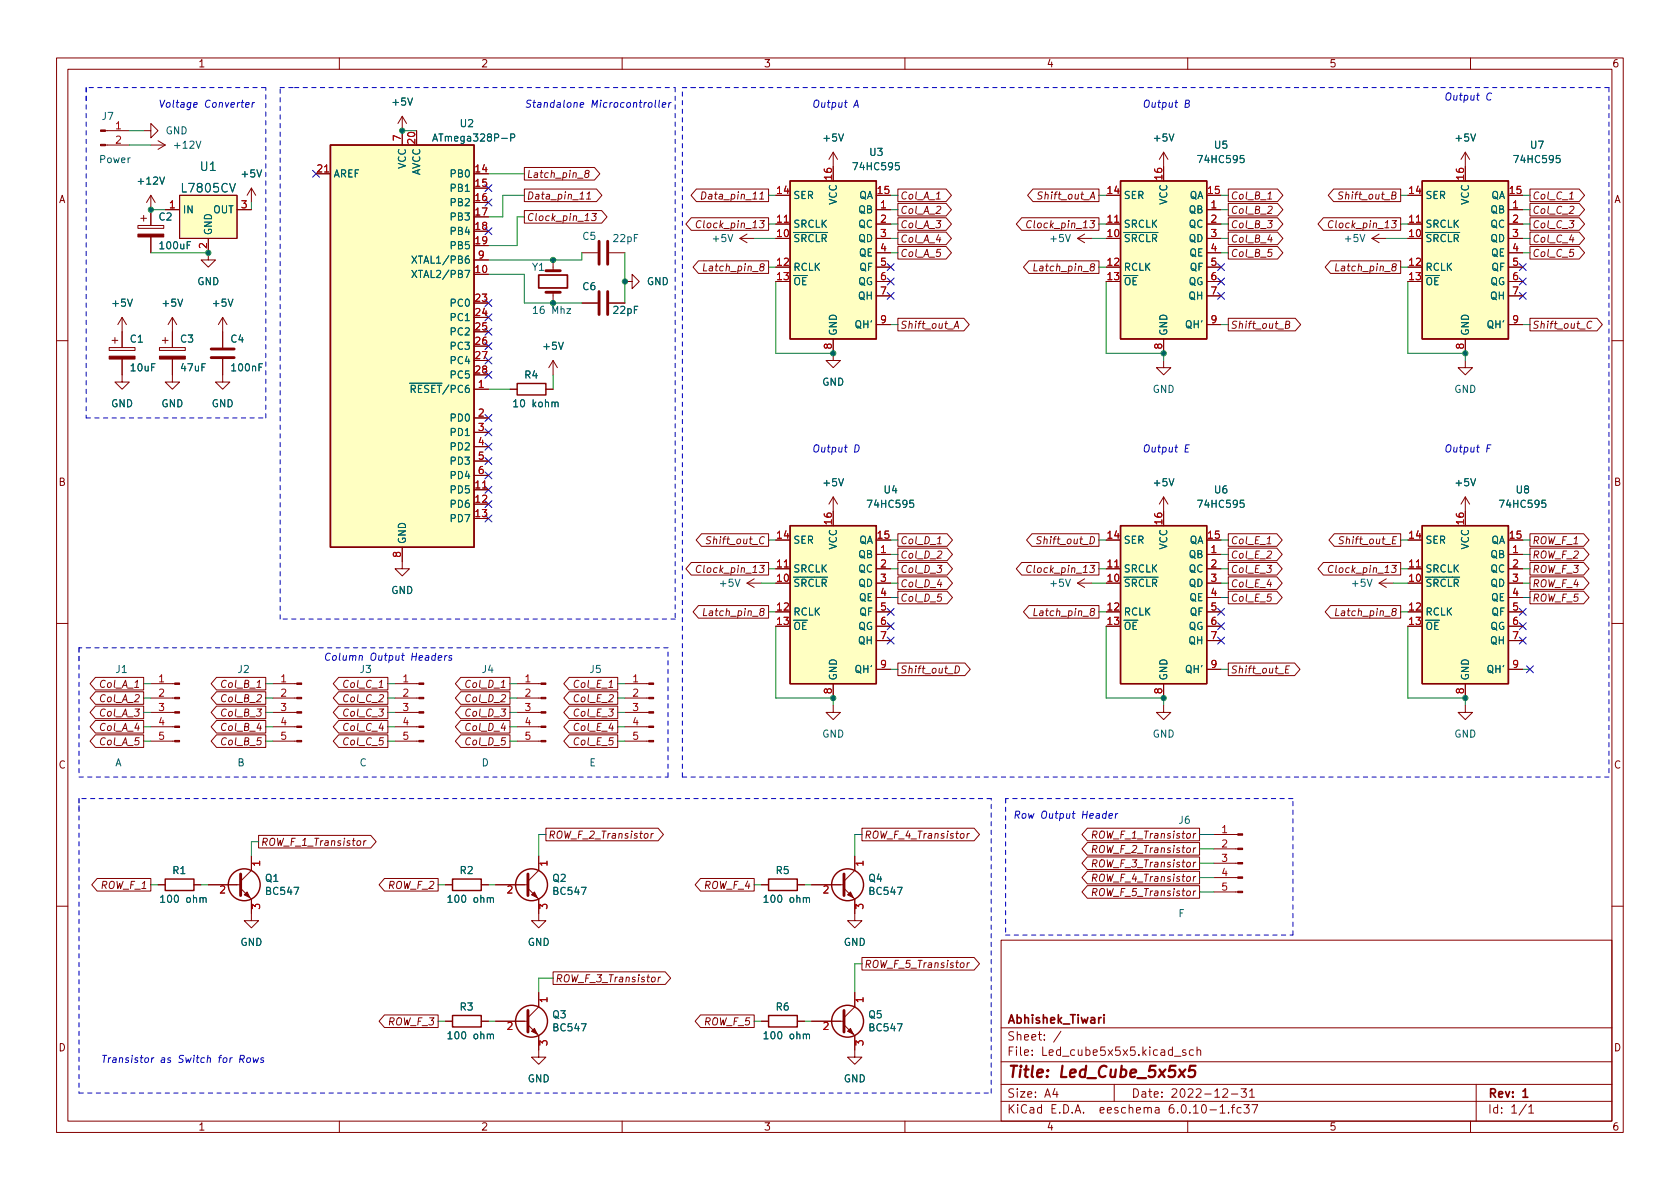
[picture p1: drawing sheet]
<svg xmlns="http://www.w3.org/2000/svg" width="297mm" height="210mm" viewBox="0 0 297 210" stroke-linecap="round" stroke-linejoin="round" font-family="sans-serif">
<g fill="none" stroke="#840000" stroke-width=".18">
<path d="M10 10.2h277v190.1h-277zM12 12.2h273v186.1h-273zM60 10.2v2M110 10.2v2M160 10.2v2M210 10.2v2M260 10.2v2M18.6 25.6h4.3M18.6 23.1h4.3M24.4 39.9h4.6v.5h-4.6zM24.9 38.6h1M25.4 23.1h1.3v-1.3l1.2 1.3-1.2 1.3v-1.3"/>
<path d="M25.4 38.1v1M26.7 34.5v5.4M26.7 25.6h2.5M26.7 34.5l-.8 1.3M26.7 34.5l.7 1.3M27.9 24.9l1.3 .7M29.2 37.1h2.5M29.2 25.6l-1.3 .8M31.7 34.5h10.2v7.7h-10.2zM41.9 37.1h2.5M44.4 33.3l-.7 1.2M44.4 33.3v2.5"/>
<path d="M44.4 33.3l.8 1.2M55.9 30.7h2.5M71.1 20.6l-.7 1.2M71.1 20.6v5M71.1 20.6l.8 1.2M92.7 33.4h12.8l.9 1.1-.9 1.1h-12.8zM92.7 29.6h12.4l1 1.1-1 1.1h-12.4zM92.7 37.2h13.7l.9 1.1-.9 1.2h-13.7zM103.7 30.7l-.2-.3 .2-.3 .4 .1-.1 .4a.49 .49 0 0 0-.5 .2 .49 .49 0 0 0 0 .5 .42 .42 0 0 0 .5 0 .42 .42 0 0 0 0-.6h-.1M103.7 35.2h.7M103.8 34.3l.4-.4-.1 1.3M104.7 37.7h.8l-.5 .5 .4 .1-.1 .6-.2 .1-.5-.1"/>
<path d="M122.2 38.5h13.7v2.2h-13.7l-.9-1.1zM123.1 33.4h12.8v2.2h-12.8l-.9-1.1zM124 39.1a.61 .61 0 0 0-.9 .4 .61 .61 0 0 0 .5 .8l.2-.1M124.2 33.9a.63 .63 0 0 1 .7 .5 .63 .63 0 0 1-.4 .7l-.5 .1zM137.2 39.6h2.5M147.3 26.9l-.7 1.3M147.3 26.9v2.6M147.3 26.9l.8 1.3M154.9 37.1h2.6M154.9 39.6h2.6M158.7 38.5h8.6l.9 1.1-.9 1.1h-8.6zM158.7 36h8.6l.9 1.1-.9 1.1h-8.6z"/>
<path d="M158.7 33.4h8.6l.9 1.1-.9 1.1h-8.6zM180.6 38.5h13.7v2.2h-13.7l-.9-1.1zM182.4 39.1a.61 .61 0 0 0-.9 .4 .61 .61 0 0 0 .5 .8l.3-.1M182.6 33.4h11.7v2.2h-11.7l-.9-1.1zM184.3 34l-.5-.1-.1 .2-.1 .3 .5 .3 .1 .3-.3 .2-.4-.1M195.6 39.6h2.5M205.7 26.9v2.6M205.7 26.9l-.7 1.3M205.7 26.9l.8 1.3M213.4 37.1h2.5M213.4 39.6h2.5M217.2 33.4h8.7l.9 1.1-.9 1.1h-8.7z"/>
<path d="M217.2 38.5h8.7l.9 1.1-.9 1.1h-8.7zM217.2 36h8.7l.9 1.1-.9 1.1h-8.7zM224.1 35.2h.7M224.2 39h.8l-.5 .5 .4 .1-.1 .6-.2 .1-.5-.1M224.2 36.6l.5-.1 .2 .1v.2l-.9 .9h.8M234 38.5h13.6v2.2h-13.6l-1-1.1zM235.7 39.1a.61 .61 0 0 0-.8 .4 .61 .61 0 0 0 .4 .8l.3-.1M235.8 33.4h11.8v2.2h-11.8l-1-1.1zM237.5 34l-.5-.1-.2 .2v.3l.5 .3 .1 .3-.3 .2-.5-.1M248.9 39.6h2.6M259.1 26.9v2.6M259.1 26.9l-.8 1.3"/>
<path d="M259.1 26.9l.7 1.3M266.7 37.1h2.5M266.7 39.6h2.5M270.5 33.4h8.7l1 1.1-1 1.1h-8.7zM270.5 36h8.7l1 1.1-1 1.1h-8.7zM270.5 38.5h8.7l1 1.1-1 1.1h-8.7zM20.3 59.7v1M21.6 56.1v5.4M21.6 56.1l-.8 1.3M21.6 56.1l.8 1.3M26.7 41.9v2.8M29.2 59.7v1"/>
<path d="M30.5 56.1v5.4M30.5 56.1l-.8 1.3M30.5 56.1l.7 1.3M36.8 42.2v3.8h1.3l-1.3 1.2-1.2-1.2h1.2M39.4 56.1v5.4M39.4 56.1l-.8 1.3M39.4 56.1l.7 1.3M83.8 46h2.6M97.8 46v1.9M97.8 51.7v1.9M102.9 44.7h2.8M102.9 53.6h2.8"/>
<path d="M107.7 44.7h2.8M107.7 53.6h2.8M110.5 49.8h1.3v-1.3l1.2 1.3-1.2 1.2v-1.2M123.5 46.1h12.4v2.2h-12.4l-1-1.1zM124.5 46.6l-.1 1.3h.6M130.8 42.2h2.5M130.8 42.2l1.3 .7M132.1 41.4l-1.3 .8M147.3 59.9v3.8h1.3l-1.3 1.3-1.3-1.3h1.3M154.9 42.2h2.6M154.9 44.7h2.6M154.9 47.2h2.6"/>
<path d="M154.9 49.8h2.6M154.9 52.3h2.6M154.9 57.4h2.6M158.7 43.6h8.6l.9 1.1-.9 1.1h-8.6zM158.7 56.3h11.7l1 1.1-1 1.1h-11.7zM158.7 41h8.6l.9 1.2-.9 1.1h-8.6zM168.6 58.1l.6-1.3 .3 1.3M168.8 57.7h.6M181.9 46.1h12.4v2.2h-12.4l-.9-1.1zM182.9 46.6l-.1 1.3h.6M190.5 42.2h2.5M190.5 42.2l1.3 .7"/>
<path d="M191.8 41.4l-1.3 .8M205.7 59.9v2.6M213.4 42.2h2.5M213.4 44.7h2.5M213.4 47.2h2.5M213.4 49.8h2.5M213.4 52.3h2.5M213.4 57.4h2.5M217.2 56.3h11.8l1 1.1-1 1.1h-11.8zM217.2 43.6h8.7l.9 1.1-.9 1.1h-8.7zM217.2 41h8.7l.9 1.2-.9 1.1h-8.7zM227.3 57.4l.6-.1 .1-.1v-.3l-.6-.1-.2 1.3 .7-.2 .1-.3-.2-.2"/>
<path d="M235.3 46.1h12.3v2.2h-12.3l-1-1.1zM236.3 46.6l-.2 1.3h.6M242.6 42.2h2.5M242.6 42.2l1.2 .7M243.8 41.4l-1.2 .8M259.1 59.9v2.6M266.7 42.2h2.5M266.7 44.7h2.5M266.7 47.2h2.5M266.7 49.8h2.5M266.7 52.3h2.5M266.7 57.4h2.5"/>
<path d="M270.5 56.3h11.9l.9 1.1-.9 1.1h-11.9zM270.5 41h8.7l1 1.2-1 1.1h-8.7zM270.5 43.6h8.7l1 1.1-1 1.1h-8.7zM281.5 56.9a.61 .61 0 0 0-.9 .4 .61 .61 0 0 0 .5 .8l.2-.2M10 60.2h2M19.3 61.5h4.6v.5h-4.6zM19.8 60.2h1M21.6 63.5v4.1h1.3l-1.3 1.2-1.3-1.2h1.3M28.2 61.5h4.6v.5h-4.6zM28.7 60.2h1M30.5 63.5v4.1h1.2l-1.2 1.2-1.3-1.2h1.3M39.4 63.5v4.1h1.2l-1.2 1.2-1.3-1.2h1.3"/>
<path d="M83.8 68.8h2.6M83.8 73.9h2.6M83.8 76.4h2.6M83.8 79h2.6M90.2 68.8h1.2M96.5 68.8h1.3M97.8 63.7l-.8 1.3M97.8 63.7v2.6M97.8 63.7l.8 1.3M205.7 63.7v1.3h1.3l-1.3 1.3-1.2-1.3h1.2M259.1 63.7v1.3h1.2l-1.2 1.3-1.3-1.3h1.3M285 60.2h2"/>
<path d="M71.1 96.8v3.8h1.3l-1.3 1.2-1.3-1.2h1.3M83.8 86.6h2.6M83.8 81.5h2.6M83.8 84.1h2.6M122.2 99.5h13.7v2.2h-13.7l-.9-1.1zM124 94.4h11.9v2.2h-11.9l-.9-1.1zM125.7 95l-.5-.1-.1 .1-.1 .4 .5 .2 .1 .3-.3 .3-.4-.1M147.3 87.9v2.5M147.3 87.9l-.7 1.2M147.3 87.9l.8 1.2M154.9 98h2.6M158.7 94.4h8.8l.9 1.1-.9 1.1h-8.8z"/>
<path d="M158.7 99.5h8.8l.9 1.1-.9 1.1h-8.8zM158.7 96.9h8.8l.9 1.1-.9 1.1h-8.8zM180.6 99.5h13.7v2.2h-13.7l-.9-1.1zM182.5 94.4h11.8v2.2h-11.8l-1-1.1zM184.1 95l-.4-.1-.2 .1-.1 .4 .5 .2 .1 .3-.2 .3-.5-.1M205.7 87.9v2.5M205.7 87.9l-.7 1.2M205.7 87.9l.8 1.2M213.4 98h2.5M217.2 94.4h8.6l.9 1.1-.9 1.1h-8.6zM217.2 96.9h8.6l.9 1.1-.9 1.1h-8.6zM217.2 99.5h8.6l.9 1.1-.9 1.1h-8.6z"/>
<path d="M234 99.5h13.6v2.2h-13.6l-1-1.1zM235.9 94.4h11.7v2.2h-11.7l-.9-1.1zM237.6 95l-.5-.1-.2 .1v.4l.5 .2 .1 .3-.3 .3-.5-.1M259.1 87.9v2.5M259.1 87.9l-.8 1.2M259.1 87.9l.7 1.2M266.7 98h2.5M270.5 99.5h9.5l1 1.1-1 1.1h-9.5zM270.5 94.4h9.5l1 1.1-1 1.1h-9.5zM270.5 96.9h9.5l1 1.1-1 1.1h-9.5zM10 110.2h2M16.9 119.8h8.5v2.2h-8.5l-1-1.1z"/>
<path d="M38.3 119.8h8.7v2.2h-8.7l-1-1.1zM59.9 119.8h8.7v2.2h-8.7l-1-1.1zM81.5 119.8h8.7v2.2h-8.7l-1-1.1zM100.6 119.8h8.6v2.2h-8.6l-.9-1.1zM123.5 107.1h12.4v2.2h-12.4l-1-1.1zM124 100.1a.61 .61 0 0 0-.9 .4 .61 .61 0 0 0 .5 .7l.2-.1M124.5 107.6l-.1 1.3h.6M132.1 103.1h2.5M132.1 103.1l1.2 .8M133.3 102.4l-1.2 .7M137.2 100.6h2.5M154.9 103.1h2.6"/>
<path d="M154.9 100.6h2.6M154.9 105.7h2.6M154.9 108.2h2.6M154.9 110.7h2.6M154.9 113.3h2.6M154.9 118.4h2.6M158.7 117.2h11.9l1 1.2-1 1.1h-11.9zM158.7 104.5h8.8l.9 1.2-.9 1.1h-8.8zM158.7 102h8.8l.9 1.1-.9 1.1h-8.8zM169 117.8a.63 .63 0 0 1 .7 .4 .63 .63 0 0 1-.4 .8h-.5zM181.9 107.1h12.4v2.2h-12.4l-.9-1.1zM182.4 100.1a.61 .61 0 0 0-.9 .4 .61 .61 0 0 0 .5 .7l.3-.1"/>
<path d="M182.9 107.6l-.1 1.3h.6M190.5 103.1l1.3 .8M190.5 103.1h2.5M191.8 102.4l-1.3 .7M195.6 100.6h2.5M213.4 103.1h2.5M213.4 100.6h2.5M213.4 105.7h2.5M213.4 108.2h2.5M213.4 110.7h2.5M213.4 113.3h2.5M213.4 118.4h2.5"/>
<path d="M217.2 102h8.6l.9 1.1-.9 1.1h-8.6zM217.2 117.2h11.7l1 1.2-1 1.1h-11.7zM217.2 104.5h8.6l.9 1.2-.9 1.1h-8.6zM227.3 118.4h.5M228 117.8h-.6l-.2 1.2h.7M235.3 107.1h12.3v2.2h-12.3l-1-1.1zM235.7 100.1a.61 .61 0 0 0-.8 .4 .61 .61 0 0 0 .4 .7l.3-.1M236.3 107.6l-.2 1.3h.6M243.8 103.1h2.6M243.8 103.1l1.3 .8M245.1 102.4l-1.3 .7M248.9 100.6h2.6"/>
<path d="M266.7 103.1h2.5M266.7 100.6h2.5M266.7 105.7h2.5M266.7 108.2h2.5M266.7 110.7h2.5M266.7 113.3h2.5M266.7 118.4h2.5M270.5 104.5h9.5l1 1.2-1 1.1h-9.5zM270.5 102h9.5l1 1.1-1 1.1h-9.5zM285 110.2h2M16.9 124.9h8.5v2.2h-8.5l-1-1.1zM16.9 122.3h8.5v2.2h-8.5l-1-1.1z"/>
<path d="M16.9 127.4h8.5v2.2h-8.5l-1-1.1zM16.9 129.9h8.5v2.3h-8.5l-1-1.1zM26.7 131.1h4.2M26.7 128.5h4.2M26.7 126h4.2M26.7 123.4h4.2M26.7 120.9h4.2M38.3 122.3h8.7v2.2h-8.7l-1-1.1zM38.3 124.9h8.7v2.2h-8.7l-1-1.1zM38.3 127.4h8.7v2.2h-8.7l-1-1.1zM38.3 129.9h8.7v2.3h-8.7l-1-1.1zM40 123a.61 .61 0 0 0-.8 .3 .61 .61 0 0 0 .4 .8l.3-.1"/>
<path d="M40 125.5a.61 .61 0 0 0-.8 .4 .61 .61 0 0 0 .4 .7l.3-.1M40 120.4a.61 .61 0 0 0-.8 .4 .61 .61 0 0 0 .4 .8l.3-.2M40 128a.61 .61 0 0 0-.8 .4 .61 .61 0 0 0 .4 .8l.3-.1M40 130.6a.61 .61 0 0 0-.8 .3 .61 .61 0 0 0 .4 .8l.3-.1M48.3 131.1h4.2M48.3 128.5h4.2M48.3 126h4.2M48.3 123.4h4.2M48.3 120.9h4.2M59.9 122.3h8.7v2.2h-8.7l-1-1.1zM59.9 127.4h8.7v2.2h-8.7l-1-1.1zM59.9 129.9h8.7v2.3h-8.7l-1-1.1z"/>
<path d="M59.9 124.9h8.7v2.2h-8.7l-1-1.1zM61.6 123a.61 .61 0 0 0-.8 .3 .61 .61 0 0 0 .4 .8l.3-.1M61.6 128a.61 .61 0 0 0-.8 .4 .61 .61 0 0 0 .4 .8l.3-.1M61.6 130.6a.61 .61 0 0 0-.8 .3 .61 .61 0 0 0 .4 .8l.3-.1M61.6 125.5a.61 .61 0 0 0-.8 .4 .61 .61 0 0 0 .4 .7l.3-.1M61.6 120.4a.61 .61 0 0 0-.8 .4 .61 .61 0 0 0 .4 .8l.3-.2M69.8 131.1h4.3M69.8 128.5h4.3M69.8 126h4.3M69.8 123.4h4.3M69.8 120.9h4.3M81.5 129.9h8.7v2.3h-8.7l-1-1.1z"/>
<path d="M81.5 127.4h8.7v2.2h-8.7l-1-1.1zM81.5 122.3h8.7v2.2h-8.7l-1-1.1zM81.5 124.9h8.7v2.2h-8.7l-1-1.1zM83.2 120.4a.61 .61 0 0 0-.8 .4 .61 .61 0 0 0 .4 .8l.3-.2M83.2 130.6a.61 .61 0 0 0-.8 .3 .61 .61 0 0 0 .4 .8l.3-.1M83.2 128a.61 .61 0 0 0-.8 .4 .61 .61 0 0 0 .4 .8l.3-.1M83.2 123a.61 .61 0 0 0-.8 .3 .61 .61 0 0 0 .4 .8l.3-.1M83.2 125.5a.61 .61 0 0 0-.8 .4 .61 .61 0 0 0 .4 .7l.3-.1M91.4 131.1h4.3M91.4 128.5h4.3M91.4 126h4.3M91.4 123.4h4.3"/>
<path d="M91.4 120.9h4.3M100.6 127.4h8.6v2.2h-8.6l-.9-1.1zM100.6 122.3h8.6v2.2h-8.6l-.9-1.1zM100.6 124.9h8.6v2.2h-8.6l-.9-1.1zM100.6 129.9h8.6v2.3h-8.6l-.9-1.1zM110.5 131.1h4.2M110.5 128.5h4.2M110.5 126h4.2M110.5 123.4h4.2M110.5 120.9h4.2M147.3 124.7v1.3h1.3l-1.3 1.2-1.3-1.2h1.3M147.3 120.9v2.5"/>
<path d="M205.7 124.7v1.3h1.3l-1.3 1.2-1.2-1.2h1.2M205.7 120.9v2.5M259.1 124.7v1.3h1.2l-1.2 1.2-1.3-1.2h1.3M259.1 120.9v2.5M17.2 155.3h9.5v2.3h-9.5l-1-1.1zM27.9 156.5h1.3M34.3 156.5h1.3M36.8 156.5h5.7M42.5 157.1l1.9 1.9v3.8h1.3l-1.3 1.3-1.2-1.3h1.2M44.4 151.4v2.5l-1.9 1.9M45.7 147.7h19.9l.9 1.1-.9 1.1h-19.9zM64.4 148.7l-.1 .8"/>
<path d="M64.7 148.7l-.4 .2M68 155.3h9.5v2.3h-9.5l-1-1.1zM78.7 156.5h1.3M85.1 156.5h1.3M87.6 156.5h5.7M93.3 157.1l1.9 1.9v3.8h1.3l-1.3 1.3-1.2-1.3h1.2M95.2 151.4v2.5l-1.9 1.9M96.5 146.5h19.9l.9 1.1-.9 1.1h-19.9zM115.2 147.4l-.1 .8M115.5 147.4l-.4 .2M123.9 155.3h9.4v2.3h-9.4l-1-1.1zM134.6 156.5h1.3"/>
<path d="M141 156.5h1.2M143.5 156.5h5.7M149.2 157.1l1.9 1.9v3.8h1.3l-1.3 1.3-1.2-1.3h1.2M151.1 151.4v2.5l-1.9 1.9M152.4 146.5h19.8l1 1.1-1 1.1h-19.8zM171 147.4l-.1 .8M171.4 147.4l-.4 .2M192.3 149h19.8v2.2h-19.8l-1-1.1zM192.3 156.6h19.8v2.2h-19.8l-1-1.1zM192.3 146.5h19.8v2.2h-19.8l-1-1.1zM192.3 154.1h19.8v2.2h-19.8l-1-1.1zM192.3 151.5h19.8v2.3h-19.8l-1-1.2z"/>
<path d="M193.2 150.2l.6-.1 .2-.2-.1-.3-.1-.1h-.5l-.2 1.3M193.2 157.8l.6-.1 .2-.2-.1-.3-.1-.1h-.5l-.2 1.3M193.2 147.6h.6l.2-.2-.1-.3-.1-.1h-.5l-.2 1.2M193.2 155.2h.6l.2-.2-.1-.3-.1-.1h-.5l-.2 1.3M193.2 152.7l.6-.1 .2-.1-.1-.3-.1-.2h-.5l-.2 1.3M214.6 157.7h4.2M214.6 155.2h4.2M214.6 152.6h4.2M214.6 150.1h4.2M214.6 147.6h4.2M10 160.2h2M68 179.5h9.5v2.2h-9.5l-1-1.1z"/>
<path d="M95.2 175.5v2.5l-1.9 2M97.8 171.9h19.8l1 1.1-1 1.1h-19.8zM116.4 172.8l-.1 .8M116.8 172.8l-.4 .2M123.9 179.5h9.4v2.2h-9.4l-1-1.1zM151.1 175.5v2.5l-1.9 2M152.4 169.3h19.8l1 1.1-1 1.1h-19.8zM171 170.2l-.1 .9M171.4 170.2l-.4 .3M177 166.3h108v32h-108zM285 160.2h2M60 198.3v2"/>
<path d="M78.7 180.6h1.3M85.1 180.6h1.3M87.6 180.6h5.7M93.3 181.2l1.9 1.9v3.8h1.3l-1.3 1.3-1.2-1.3h1.2M110 198.3v2M134.6 180.6h1.3M141 180.6h1.2M143.5 180.6h5.7M149.2 181.2l1.9 1.9v3.8h1.3l-1.3 1.3-1.2-1.3h1.2M160 198.3v2M177 194.8h108M177 191.8h108"/>
<path d="M177 187.8h108M177 181.8h108M186.5 192.5l-.4 1h1M186.9 193v1M187.6 182.4l-1.3 1.9M197 191.8v3M207.6 186.8h1.2M209.6 185.7l-.3-.1-.2 .2v.3l.5 .1v.4h-.5M210 198.3v2M211 185.7l-.4-.1-.3 .3v.4l.1 .3h.6M211.6 185.8l.3-.2 .3 .1 .1 .9M211.6 185.1v1.5"/>
<path d="M213.9 196.3h1.2M215.7 195.8l.4-.5v1.5M215.7 196.8h.9M216.2 192.7l.6-.2 .2 .2 .1 .3-1 1h1M217.2 196.7v.1M217.7 193.5h1.2M217.7 195.8h.6M218.3 195.3l-.4 .2v1.3M219.4 192.5h1l-.5 .6 .4 .1v.7l-.2 .1h-.5l-.2-.1M219.4 195.9l-.4-.1-.3 .3v.4l.2 .3h.5M219.9 195.3h1l-.5 .6 .4 .1v.7l-.2 .1h-.5l-.2-.1M220.9 193l.5-.5v1.5"/>
<path d="M220.9 194h.9M221.4 195.3h1l-.7 1.5M260 198.3v2M261 191.8v6.5M269.9 195.3l-1.3 1.9M270.3 195.8l.4-.5v1.5M270.3 196.8h.9"/>
</g>
<path d="M95.2 48.6h5.1v2.3h-5.1zM195.2 179.4v.2M195.2 179.9v1M269.3 193l.4-.5v1.5M269.3 194h.8" fill="none" stroke="#840000" stroke-width=".3"/>
<path d="M208.5 189.1l.9 1.4M209.6 189.1l-1.2 1.4M211.4 188.5h-1l-.2 .9 .3-.2 .7 .1 .1 .3-.1 .7-.4 .2h-.4l-.3-.2" fill="none" stroke="#840000" stroke-width=".4"/>
<g fill="none" stroke="#840000" stroke-width=".25">
<path d="M58.4 25.6h25.4v71.2h-25.4zM139.7 32h15.2v27.9h-15.2zM198.1 32h15.3v27.9h-15.3zM251.5 32h15.2v27.9h-15.2zM91.4 67.8h5.1v2h-5.1zM139.7 93h15.2v27.9h-15.2zM198.1 93h15.3v27.9h-15.3zM251.5 93h15.2v27.9h-15.2zM29.2 155.4h5.1v2.1h-5.1zM80 155.4h5.1v2.1h-5.1zM135.9 155.4h5.1v2.1h-5.1zM80 179.6h5.1v2h-5.1z"/>
<path d="M135.9 179.6h5.1v2h-5.1z"/>
<circle cx="43.2" cy="156.5" r="2.82"/>
<circle cx="94" cy="156.5" r="2.82"/>
<circle cx="149.9" cy="156.5" r="2.82"/>
<circle cx="94" cy="180.6" r="2.82"/>
<circle cx="149.9" cy="180.6" r="2.82"/>
</g>
<g fill="none" stroke="#006464" stroke-width=".18">
<path d="M76.5 25l.4-1.3 .4 1.3M76.6 24.6h.6M90.3 24.3h.6l.1-.2v-.3l-.7-.1v1.3M72.8 47.8l.9 1.3M72.8 45.3l.9 1.2M73.7 47.8l-.9 1.3M73.7 45.3l-.9 1.2M98.1 71.3l.2-.2 .3 .1 .1 .7M28.4 158.7l.4-.4v1.3M28.4 159.6h.7M35.9 158.9l.2-.2 .3 .1v.8M79.2 158.7l.4-.4v1.3"/>
<path d="M79.2 159.6h.7M86.7 158.9l.2-.2 .3 .1v.8M135.1 158.7l.3-.4v1.3M135.1 159.6h.7M142.6 158.9l.2-.2 .3 .1v.8M79.2 182.8l.4-.4v1.3M79.2 183.7h.7M86.7 183l.2-.1h.3v.8M135.1 182.8l.3-.4v1.3M135.1 183.7h.7M142.6 183l.2-.1h.3v.8"/>
</g>
<g fill="#840000" stroke="#840000" stroke-width=".18">
<path d="M114.7 130.9h.9v.3h-.9z"/>
<path d="M114.7 128.4h.9v.2h-.9z"/>
<path d="M114.7 125.9h.9v.2h-.9z"/>
<path d="M114.7 123.3h.9v.3h-.9z"/>
<path d="M114.7 120.8h.9v.2h-.9z"/>
<path d="M30.9 130.9h.8v.3h-.8z"/>
<path d="M30.9 128.4h.8v.2h-.8z"/>
<path d="M30.9 125.9h.8v.2h-.8z"/>
<path d="M30.9 123.3h.8v.3h-.8z"/>
<path d="M30.9 120.8h.8v.2h-.8z"/>
<path d="M52.5 130.9h.8v.3h-.8z"/>
<path d="M52.5 128.4h.8v.2h-.8z"/>
<path d="M52.5 125.9h.8v.2h-.8z"/>
<path d="M52.5 123.3h.8v.3h-.8z"/>
<path d="M52.5 120.8h.8v.2h-.8z"/>
<path d="M74.1 130.9h.8v.3h-.8z"/>
<path d="M74.1 128.4h.8v.2h-.8z"/>
<path d="M74.1 125.9h.8v.2h-.8z"/>
<path d="M74.1 123.3h.8v.3h-.8z"/>
<path d="M74.1 120.8h.8v.2h-.8z"/>
<path d="M150.4 181.9l.5 1-1-.5z"/>
<path d="M218.8 157.6h.9v.3h-.9z"/>
<path d="M218.8 155.1h.9v.2h-.9z"/>
<path d="M218.8 152.5h.9v.3h-.9z"/>
<path d="M218.8 150h.9v.2h-.9z"/>
<path d="M218.8 147.4h.9v.3h-.9z"/>
<path d="M95.7 130.9h.8v.3h-.8z"/>
<path d="M95.7 128.4h.8v.2h-.8z"/>
<path d="M95.7 125.9h.8v.2h-.8z"/>
<path d="M95.7 123.3h.8v.3h-.8z"/>
<path d="M95.7 120.8h.8v.2h-.8z"/>
<path d="M150.4 157.7l.5 1-1-.5z"/>
<path d="M94 182.4l.5-.5 .5 1z"/>
<path d="M24.4 41.4h4.6v.5h-4.6z"/>
<path d="M17.8 25.5h.8v.3h-.8z"/>
<path d="M17.8 23h.8v.2h-.8z"/>
<path d="M94 158.2l.5-.5 .5 1z"/>
<path d="M19.3 63h4.6v.5h-4.6z"/>
<path d="M28.2 63h4.6v.5h-4.6z"/>
<path d="M43.2 158.2l.5-.5 .5 1z"/>
</g>
<g fill="#ffffc2" stroke="#ffffc2" stroke-width=".18">
<path d="M198.1 93h15.3v27.9h-15.3z"/>
<path d="M198.1 32h15.3v27.9h-15.3z"/>
<path d="M251.5 32h15.2v27.9h-15.2z"/>
<path d="M139.7 32h15.2v27.9h-15.2z"/>
<path d="M251.5 93h15.2v27.9h-15.2z"/>
<path d="M31.7 34.5h10.2v7.7h-10.2z"/>
<path d="M139.7 93h15.2v27.9h-15.2z"/>
<path d="M58.4 25.6h25.4v71.2h-25.4z"/>
</g>
<g fill="none" stroke="#840000" stroke-width=".51">
<path d="M96.5 47.9h2.6M96.5 51.7h2.6M105.9 42.7v4M105.9 51.6v4M107.4 42.7v4M107.4 51.6v4M37.3 63.2h4.1M37.3 61.7h4.1M42.5 154.6v3.8M93.3 154.6v3.8M149.2 154.6v3.8M93.3 178.7v3.8"/>
<path d="M149.2 178.7v3.8"/>
</g>
<g fill="none" stroke="#0000c2" stroke-width=".18">
<path d="M42.6 18.1h.5M42.9 17.7l-.2 1.1 .3 .2M43.4 18.6l.7-.2-.1-.2-.3-.1-.2 .2v.6h.4M44.6 18.1l-.1 .9M45 18.1l-.4 .3M114.7 18.3l.2-.2 .4 .2v.4l-.2 .2-.3 .1-.2-.1zM115.9 17.7l-.1 1.1 .2 .2M116.6 17.7l-.1 1.1 .1 .2M117.1 18.6l.6-.2v-.2l-.4-.1-.2 .2v.6h.5M118.3 18.1l-.1 .9M118.7 18.1l-.4 .3M150.9 19l.6-1.3 .3 1.3"/>
<path d="M151.1 18.6h.6M209.6 18.3h.5l.2-.2v-.3l-.6-.1-.2 1.3 .7-.1 .1-.3-.3-.3M263.7 16.6a.61 .61 0 0 0-.8 .3 .61 .61 0 0 0 .4 .8l.3-.1M151.3 78.7a.63 .63 0 0 1 .6 .4 .63 .63 0 0 1-.3 .8h-.5zM209.6 79.3h.4M210.3 78.7h-.6l-.2 1.2h.6M262.9 79.3h.5M263.6 78.7h-.6l-.1 1.2M77 116h-.5l-.2 .5 .2 .3 .4-.1M77 115.5l-.1 1.3M77.5 116.3l.6-.1v-.2l-.4-.1-.2 .2v.6h.5M78.7 115.9l-.1 .9"/>
<path d="M79.1 115.9l-.4 .3M79.9 116l-.3-.1-.2 .3 .4 .2v.3h-.5M195.6 143.9h-.4l-.2 .2v.5h.5M195.6 143.4l-.1 1.3M196.1 144.3l.6-.1v-.3h-.4l-.2 .1v.6h.5M197.3 143.9l-.1 .8M197.6 143.9l-.3 .2M42.4 187.3l.6-.1 .2-.2v-.3l-.2-.1h-.5l-.1 1.3M42.7 187.3l.4 .6M43.7 187.2l.2-.2 .4 .2v.4l-.2 .2-.3 .1-.2-.1zM44.8 187l.1 .9 .3-.6 .2 .6 .3-.9M46.6 187.1l-.3-.1-.2 .2 .1 .2 .4 .1-.1 .3h-.4"/>
</g>
<g fill="none" stroke="#0000c2" stroke-width=".18" stroke-dasharray=".8 .8">
<path d="M15.2 15.5v2.5M15.2 15.5v58.4M47 15.5h-31.8M49.5 15.5h2.6M52.1 15.5h67.3M119.4 15.5v94M120.6 15.5h163.9M120.6 15.5h3.9M284.5 15.5v121.9M15.2 73.9h31.8M47 73.9v-58.4M14 114.5v2.6"/>
<path d="M14 114.5v22.9M49.5 109.5v-94M118.1 114.5h-104.1M119.4 109.5h-69.9M14 137.4h104.1M118.1 137.4v-22.9M120.6 137.4v-121.9M284.5 137.4h-163.9M14 141.2v52.1M14 141.2v1.3M14 142.5v1.3M175.3 141.2h-161.3"/>
<path d="M177.8 141.2v24.1M177.8 141.2v1.3M228.6 141.2h-50.8M177.8 165.3h50.8M228.6 165.3v-24.1M14 193.3h161.3M175.3 193.3v-52.1"/>
</g>
<g fill="none" stroke="#009600" stroke-width=".18">
<path d="M22.9 23.1h2.5M22.9 25.6h3.8M26.7 37.1h2.5M44.4 35.8v1.3M71.1 23.1h2.6M86.4 30.7h6.3M92.7 34.5h-3.8v3.8h-2.5M92.7 38.3h-1.3v5.1h-5M135.9 34.5h1.3M135.9 39.6h1.3M157.5 37.1h1.2M157.5 34.5h1.2"/>
<path d="M157.5 39.6h1.2M194.3 34.5h1.3M194.3 39.6h1.3M215.9 37.1h1.3M215.9 34.5h1.3M215.9 39.6h1.3M247.6 34.5h1.3M247.6 39.6h1.3M269.2 37.1h1.3M269.2 34.5h1.3M269.2 39.6h1.3M26.7 44.7h10.1"/>
<path d="M86.4 48.5h6.3v5.1h10.2M102.9 44.7v1.3h-16.5M110.5 44.7v8.9M133.3 42.2h3.9M135.9 47.2h1.3M137.2 49.8v12.7h10.1M157.5 42.2h1.2M157.5 44.7h1.2M157.5 57.4h1.2M193 42.2h2.6M194.3 47.2h1.3M195.6 49.8v12.7h10.1v1.2"/>
<path d="M215.9 42.2h1.3M215.9 44.7h1.3M215.9 57.4h1.3M245.1 42.2h3.8M247.6 47.2h1.3M248.9 49.8v12.7h10.2v1.2M269.2 42.2h1.3M269.2 44.7h1.3M269.2 57.4h1.3M86.4 68.8h3.8M97.8 66.3v2.5M135.9 95.5h1.3"/>
<path d="M157.5 95.5h1.2M157.5 98h1.2M194.3 95.5h1.3M215.9 95.5h1.3M215.9 98h1.3M247.6 95.5h1.3M269.2 95.5h1.3M269.2 98h1.3M134.6 103.1h2.6M135.9 108.2h1.3M135.9 100.6h1.3M137.2 110.7v12.7h10.1v1.3"/>
<path d="M157.5 103.1h1.2M157.5 100.6h1.2M157.5 118.4h1.2M157.5 105.7h1.2M193 103.1h2.6M194.3 108.2h1.3M194.3 100.6h1.3M195.6 110.7v12.7h10.1v1.3M215.9 103.1h1.3M215.9 100.6h1.3M215.9 118.4h1.3M215.9 105.7h1.3"/>
<path d="M246.4 103.1h2.5M247.6 108.2h1.3M247.6 100.6h1.3M248.9 110.7v12.7h10.2v1.3M269.2 103.1h1.3M269.2 100.6h1.3M269.2 118.4h1.3M269.2 105.7h1.3M25.4 123.4h1.3M25.4 131.1h1.3M25.4 126h1.3M25.4 120.9h1.3"/>
<path d="M25.4 128.5h1.3M47 123.4h1.3M47 131.1h1.3M47 126h1.3M47 120.9h1.3M47 128.5h1.3M68.6 123.4h1.2M68.6 131.1h1.2M68.6 126h1.2M68.6 120.9h1.2M68.6 128.5h1.2M90.2 123.4h1.2"/>
<path d="M90.2 131.1h1.2M90.2 126h1.2M90.2 120.9h1.2M90.2 128.5h1.2M109.2 123.4h1.3M109.2 131.1h1.3M109.2 126h1.3M109.2 120.9h1.3M109.2 128.5h1.3M26.7 156.5h1.2M35.6 156.5h1.2M45.7 148.8h-1.3v2.6"/>
<path d="M77.5 156.5h1.2M86.4 156.5h1.2M96.5 147.6h-1.3v3.8M133.3 156.5h1.3M142.2 156.5h1.3M152.4 147.6h-1.3v3.8M212.1 152.6h2.5M212.1 150.1h2.5M212.1 155.2h2.5M212.1 157.7h2.5M212.1 147.6h2.5M97.8 173h-2.6v2.5"/>
<path d="M152.4 170.4h-1.3v5.1M77.5 180.6h1.2M86.4 180.6h1.2M133.3 180.6h1.3M142.2 180.6h1.3"/>
</g>
<g fill="none" stroke="#000084" stroke-width=".18">
<path d="M55.3 30.1l1.2 1.2M56.5 30.1l-1.2 1.2M85.8 35.2l1.2 1.2M85.8 32.7l1.2 1.2M87 35.2l-1.2 1.2M87 32.7l-1.2 1.2M85.8 55.5l1.2 1.2M85.8 40.3l1.2 1.2M85.8 58.1l1.2 1.2M85.8 53l1.2 1.2M87 55.5l-1.2 1.2M87 40.3l-1.2 1.2"/>
<path d="M87 58.1l-1.2 1.2M87 53l-1.2 1.2M156.9 49.2l1.2 1.2M156.9 46.6l1.2 1.2M156.9 51.7l1.2 1.2M158.1 49.2l-1.2 1.2M158.1 46.6l-1.2 1.2M158.1 51.7l-1.2 1.2M215.3 51.7l1.2 1.2M215.3 46.6l1.2 1.2M215.3 49.2l1.2 1.2M216.5 51.7l-1.2 1.2"/>
<path d="M216.5 46.6l-1.2 1.2M216.5 49.2l-1.2 1.2M268.6 46.6l1.2 1.2M268.6 49.2l1.2 1.2M268.6 51.7l1.2 1.2M269.8 46.6l-1.2 1.2M269.8 49.2l-1.2 1.2M269.8 51.7l-1.2 1.2M85.8 78.4l1.2 1.2M85.8 75.8l1.2 1.3M85.8 73.3l1.2 1.2M85.8 63.1l1.2 1.3"/>
<path d="M85.8 65.7l1.2 1.2M85.8 60.6l1.2 1.2M87 78.4l-1.2 1.2M87 75.8l-1.2 1.3M87 73.3l-1.2 1.2M87 63.1l-1.2 1.3M87 65.7l-1.2 1.2M87 60.6l-1.2 1.2M85.8 86l1.2 1.2M85.8 88.5l1.2 1.3M85.8 83.5l1.2 1.2M85.8 91.1l1.2 1.2"/>
<path d="M85.8 80.9l1.2 1.2M87 86l-1.2 1.2M87 88.5l-1.2 1.3M87 83.5l-1.2 1.2M87 91.1l-1.2 1.2M87 80.9l-1.2 1.2M156.9 110.1l1.2 1.2M156.9 107.6l1.2 1.2M156.9 112.7l1.2 1.2M158.1 110.1l-1.2 1.2M158.1 107.6l-1.2 1.2M158.1 112.7l-1.2 1.2"/>
<path d="M215.3 112.7l1.2 1.2M215.3 110.1l1.2 1.2M215.3 107.6l1.2 1.2M216.5 112.7l-1.2 1.2M216.5 110.1l-1.2 1.2M216.5 107.6l-1.2 1.2M268.6 112.7l1.2 1.2M268.6 107.6l1.2 1.2M268.6 110.1l1.2 1.2M269.8 112.7l-1.2 1.2M269.8 107.6l-1.2 1.2M269.8 110.1l-1.2 1.2"/>
<path d="M269.9 117.7l1.2 1.3M271.1 117.7l-1.2 1.3"/>
</g>
<g fill="#009600" stroke="#009600" stroke-width=".18">
<circle cx="26.7" cy="37.1" r=".46"/>
<circle cx="36.8" cy="44.7" r=".46"/>
<circle cx="97.8" cy="53.6" r=".46"/>
<circle cx="97.8" cy="46" r=".46"/>
<circle cx="71.1" cy="23.1" r=".46"/>
<circle cx="110.5" cy="49.8" r=".46"/>
<circle cx="205.7" cy="62.5" r=".46"/>
<circle cx="147.3" cy="62.5" r=".46"/>
<circle cx="259.1" cy="123.4" r=".46"/>
<circle cx="205.7" cy="123.4" r=".46"/>
<circle cx="147.3" cy="123.4" r=".46"/>
<circle cx="259.1" cy="62.5" r=".46"/>
</g>
<text font-size="2.8" fill="#840000" x="178" y="190.6">Title: Led_Cube_5x5x5</text>
<g font-size="2.1" fill="#006464">
<text x="32.3" y="34">L7805CV</text>
<text x="35.5" y="30.2">U1</text>
</g>
<g font-size="2.1" fill="#840000">
<text x="178" y="184">Sheet: /</text>
<text x="178" y="181">Abhishek_Tiwari</text>
<text x="178" y="186.7">File: Led_cube5x5x5.kicad_sch</text>
<text x="178" y="196.9">KiCad E.D.A. eeschema 6.0.10-1.fc37</text>
<text x="178" y="194.1">Size: A4</text>
<text x="200" y="194.1">Date: 2022-12-31</text>
<text x="263" y="194.1">Rev: 1</text>
<text x="263" y="196.9">Id: 1/1</text>
</g>
<g font-size="1.8" fill="#840000">
<text x="35" y="11.9">1</text>
<text x="85" y="11.9">2</text>
<text x="135" y="11.9">3</text>
<text x="185" y="11.9">4</text>
<text x="235" y="11.9">5</text>
<text x="285" y="11.9">6</text>
<text x="10.3" y="35.9">A</text>
<text x="93" y="35.3">Data_pin_11</text>
<text x="93" y="31.5">Latch_pin_8</text>
<text x="125.2" y="35.3">Data_pin_11</text>
<text x="159.1" y="35.3">Col_A_1</text>
<text x="184.1" y="35.3">Shift_out_A</text>
<text x="217.5" y="35.3">Col_B_1</text>
<text x="237.4" y="35.3">Shift_out_B</text>
<text x="270.8" y="35.3">Col_C_1</text>
<text x="285.3" y="35.9">A</text>
<text x="93" y="39.1">Clock_pin_13</text>
<text x="124.2" y="40.3">Clock_pin_13</text>
<text x="159.1" y="40.3">Col_A_3</text>
<text x="159.1" y="37.8">Col_A_2</text>
<text x="182.6" y="40.3">Clock_pin_13</text>
<text x="217.5" y="40.3">Col_B_3</text>
<text x="217.5" y="37.8">Col_B_2</text>
<text x="235.9" y="40.3">Clock_pin_13</text>
<text x="270.8" y="37.8">Col_C_2</text>
<text x="270.8" y="40.3">Col_C_3</text>
<text x="125.3" y="48">Latch_pin_8</text>
<text x="159.1" y="45.4">Col_A_5</text>
<text x="159.1" y="42.9">Col_A_4</text>
<text x="183.7" y="48">Latch_pin_8</text>
<text x="217.5" y="45.4">Col_B_5</text>
<text x="217.5" y="42.9">Col_B_4</text>
<text x="237" y="48">Latch_pin_8</text>
<text x="270.8" y="42.9">Col_C_4</text>
<text x="270.8" y="45.4">Col_C_5</text>
<text x="159.1" y="58.1">Shift_out_A</text>
<text x="217.5" y="58.1">Shift_out_B</text>
<text x="270.8" y="58.1">Shift_out_C</text>
<text x="10.3" y="85.9">B</text>
<text x="285.3" y="85.9">B</text>
<text x="124.2" y="101.3">Clock_pin_13</text>
<text x="125.6" y="96.2">Shift_out_C</text>
<text x="159.1" y="96.2">Col_D_1</text>
<text x="159.1" y="101.3">Col_D_3</text>
<text x="159.1" y="98.8">Col_D_2</text>
<text x="182.6" y="101.3">Clock_pin_13</text>
<text x="184.1" y="96.2">Shift_out_D</text>
<text x="217.5" y="96.2">Col_E_1</text>
<text x="217.5" y="98.8">Col_E_2</text>
<text x="217.5" y="101.3">Col_E_3</text>
<text x="235.9" y="101.3">Clock_pin_13</text>
<text x="237.5" y="96.2">Shift_out_E</text>
<text x="270.8" y="101.3">ROW_F_3</text>
<text x="270.8" y="96.2">ROW_F_1</text>
<text x="270.8" y="98.8">ROW_F_2</text>
<text x="159.1" y="106.4">Col_D_5</text>
<text x="159.1" y="103.8">Col_D_4</text>
<text x="217.5" y="103.8">Col_E_4</text>
<text x="217.5" y="106.4">Col_E_5</text>
<text x="270.8" y="106.4">ROW_F_5</text>
<text x="270.8" y="103.8">ROW_F_4</text>
<text x="125.3" y="108.9">Latch_pin_8</text>
<text x="183.7" y="108.9">Latch_pin_8</text>
<text x="237" y="108.9">Latch_pin_8</text>
<text x="159.1" y="119.1">Shift_out_D</text>
<text x="217.5" y="119.1">Shift_out_E</text>
<text x="18" y="121.6">Col_A_1</text>
<text x="18" y="124.2">Col_A_2</text>
<text x="39.6" y="124.2">Col_B_2</text>
<text x="39.6" y="121.6">Col_B_1</text>
<text x="61.2" y="124.2">Col_C_2</text>
<text x="61.2" y="121.6">Col_C_1</text>
<text x="82.8" y="121.6">Col_D_1</text>
<text x="82.8" y="124.2">Col_D_2</text>
<text x="101.9" y="124.2">Col_E_2</text>
<text x="101.9" y="121.6">Col_E_1</text>
<text x="18" y="126.7">Col_A_3</text>
<text x="18" y="129.2">Col_A_4</text>
<text x="18" y="131.8">Col_A_5</text>
<text x="39.6" y="126.7">Col_B_3</text>
<text x="39.6" y="129.2">Col_B_4</text>
<text x="39.6" y="131.8">Col_B_5</text>
<text x="61.2" y="129.2">Col_C_4</text>
<text x="61.2" y="131.8">Col_C_5</text>
<text x="61.2" y="126.7">Col_C_3</text>
<text x="82.8" y="131.8">Col_D_5</text>
<text x="82.8" y="129.2">Col_D_4</text>
<text x="82.8" y="126.7">Col_D_3</text>
<text x="101.9" y="129.2">Col_E_4</text>
<text x="101.9" y="126.7">Col_E_3</text>
<text x="101.9" y="131.8">Col_E_5</text>
<text x="10.3" y="135.9">C</text>
<text x="285.3" y="135.9">C</text>
<text x="46" y="149.6">ROW_F_1_Transistor</text>
<text x="96.8" y="148.3">ROW_F_2_Transistor</text>
<text x="152.7" y="148.3">ROW_F_4_Transistor</text>
<text x="193.8" y="148.3">ROW_F_1_Transistor</text>
<text x="193.8" y="150.8">ROW_F_2_Transistor</text>
<text x="193.8" y="155.9">ROW_F_4_Transistor</text>
<text x="193.8" y="153.4">ROW_F_3_Transistor</text>
<text x="18" y="157.2">ROW_F_1</text>
<text x="68.8" y="157.2">ROW_F_2</text>
<text x="124.7" y="157.2">ROW_F_4</text>
<text x="193.8" y="158.5">ROW_F_5_Transistor</text>
<text x="98.1" y="173.7">ROW_F_3_Transistor</text>
<text x="152.7" y="171.2">ROW_F_5_Transistor</text>
<text x="10.3" y="185.9">D</text>
<text x="68.8" y="181.3">ROW_F_3</text>
<text x="124.7" y="181.3">ROW_F_5</text>
<text x="285.3" y="185.9">D</text>
<text x="35" y="199.9">1</text>
<text x="85" y="199.9">2</text>
<text x="135" y="199.9">3</text>
<text x="185" y="199.9">4</text>
<text x="235" y="199.9">5</text>
<text x="285" y="199.9">6</text>
</g>
<g font-size="1.8" fill="#0000c2">
<text x="255.3" y="17.8">Output C</text>
<text x="27.9" y="19">Voltage Converter</text>
<text x="92.7" y="19">Standalone Microcontroller</text>
<text x="143.5" y="19">Output A</text>
<text x="201.9" y="19">Output B</text>
<text x="143.5" y="80">Output D</text>
<text x="201.9" y="80">Output E</text>
<text x="255.3" y="80">Output F</text>
<text x="57.1" y="116.8">Column Output Headers</text>
<text x="179.1" y="144.8">Row Output Header</text>
<text x="17.8" y="187.9">Transistor as Switch for Rows</text>
</g>
<g font-size="1.8" fill="#006464">
<text x="18.1" y="21.2">J7</text>
<text x="29.3" y="23.7">GND</text>
<text x="69.5" y="18.7">+5V</text>
<text x="81.4" y="22.5">U2</text>
<text x="17.7" y="28.8">Power</text>
<text x="31" y="26.3">+12V</text>
<text x="71.8" y="29.9" transform="rotate(-90 71.8 29.9)">VCC</text>
<text x="77.4" y="25">ATmega328P-P</text>
<text x="145.7" y="25">+5V</text>
<text x="153.8" y="27.6">U3</text>
<text x="204.1" y="25">+5V</text>
<text x="212.2" y="28.8">74HC595</text>
<text x="214.8" y="26.3">U5</text>
<text x="257.5" y="25">+5V</text>
<text x="268" y="28.8">74HC595</text>
<text x="270.6" y="26.3">U7</text>
<text x="24.6" y="32.6">+12V</text>
<text x="42.9" y="31.4">+5V</text>
<text x="58.9" y="31.4">AREF</text>
<text x="74.3" y="31.2" transform="rotate(-90 74.3 31.2)">AVCC</text>
<text x="79.9" y="31.4">PB0</text>
<text x="79.9" y="33.9">PB1</text>
<text x="140.2" y="35.2">SER</text>
<text x="151.2" y="30.1">74HC595</text>
<text x="151.8" y="35.2">QA</text>
<text x="198.6" y="35.2">SER</text>
<text x="210.2" y="35.2">QA</text>
<text x="252" y="35.2">SER</text>
<text x="263.5" y="35.2">QA</text>
<text x="28.1" y="39">C2</text>
<text x="32.3" y="37.7">IN</text>
<text x="37.5" y="41.7" transform="rotate(-90 37.5 41.7)">GND</text>
<text x="37.7" y="37.7">OUT</text>
<text x="79.9" y="36.4">PB2</text>
<text x="79.9" y="39">PB3</text>
<text x="79.9" y="41.5">PB4</text>
<text x="140.2" y="40.3">SRCLK</text>
<text x="148" y="36.2" transform="rotate(-90 148 36.2)">VCC</text>
<text x="151.8" y="37.7">QB</text>
<text x="151.8" y="40.3">QC</text>
<text x="198.6" y="40.3">SRCLK</text>
<text x="206.4" y="36.2" transform="rotate(-90 206.4 36.2)">VCC</text>
<text x="210.2" y="37.7">QB</text>
<text x="210.2" y="40.3">QC</text>
<text x="252" y="40.3">SRCLK</text>
<text x="259.7" y="36.2" transform="rotate(-90 259.7 36.2)">VCC</text>
<text x="263.5" y="37.7">QB</text>
<text x="263.5" y="40.3">QC</text>
<text x="28.4" y="44.1">100uF</text>
<text x="73.8" y="46.6">XTAL1/PB6</text>
<text x="79.9" y="44.1">PB5</text>
<text x="94.1" y="47.9">Y1</text>
<text x="103.1" y="42.4">C5</text>
<text x="108.6" y="42.8">22pF</text>
<text x="126.1" y="42.8">+5V</text>
<text x="140.2" y="42.8">~{SRCLR}</text>
<text x="140.2" y="47.9">RCLK</text>
<text x="151.8" y="42.8">QD</text>
<text x="151.9" y="45.3">QE</text>
<text x="152" y="47.9">QF</text>
<text x="185.8" y="42.8">+5V</text>
<text x="198.6" y="42.8">~{SRCLR}</text>
<text x="198.6" y="47.9">RCLK</text>
<text x="210.2" y="42.8">QD</text>
<text x="210.3" y="45.3">QE</text>
<text x="210.4" y="47.9">QF</text>
<text x="237.9" y="42.8">+5V</text>
<text x="252" y="42.8">~{SRCLR}</text>
<text x="252" y="47.9">RCLK</text>
<text x="263.5" y="42.8">QD</text>
<text x="263.6" y="45.3">QE</text>
<text x="263.7" y="47.9">QF</text>
<text x="34.9" y="50.4">GND</text>
<text x="73.8" y="49.1">XTAL2/PB7</text>
<text x="103.1" y="51.3">C6</text>
<text x="114.3" y="50.4">GND</text>
<text x="140.2" y="50.4">~{OE}</text>
<text x="151.7" y="50.4">QG</text>
<text x="151.8" y="53">QH</text>
<text x="198.6" y="50.4">~{OE}</text>
<text x="210.1" y="50.4">QG</text>
<text x="210.2" y="53">QH</text>
<text x="252" y="50.4">~{OE}</text>
<text x="263.4" y="50.4">QG</text>
<text x="263.5" y="53">QH</text>
<text x="20" y="54.2">+5V</text>
<text x="28.9" y="54.2">+5V</text>
<text x="37.8" y="54.2">+5V</text>
<text x="79.9" y="54.2">PC0</text>
<text x="79.9" y="56.8">PC1</text>
<text x="79.9" y="59.3">PC2</text>
<text x="94.6" y="55.5">16 Mhz</text>
<text x="108.6" y="55.5">22pF</text>
<text x="148" y="59.4" transform="rotate(-90 148 59.4)">GND</text>
<text x="151.4" y="58">QH'</text>
<text x="206.4" y="59.4" transform="rotate(-90 206.4 59.4)">GND</text>
<text x="209.8" y="58">QH'</text>
<text x="259.7" y="59.4" transform="rotate(-90 259.7 59.4)">GND</text>
<text x="263.1" y="58">QH'</text>
<text x="23" y="60.6">C1</text>
<text x="23.2" y="65.7">10uF</text>
<text x="31.9" y="60.6">C3</text>
<text x="32.1" y="65.7">47uF</text>
<text x="40.8" y="60.6">C4</text>
<text x="41.1" y="65.7">100nF</text>
<text x="79.9" y="61.8">PC3</text>
<text x="79.9" y="64.4">PC4</text>
<text x="96.2" y="61.8">+5V</text>
<text x="72.1" y="69.5">~{RESET}/PC6</text>
<text x="79.9" y="66.9">PC5</text>
<text x="92.8" y="66.9">R4</text>
<text x="145.4" y="68.2">GND</text>
<text x="203.8" y="69.5">GND</text>
<text x="257.1" y="69.5">GND</text>
<text x="19.6" y="72">GND</text>
<text x="28.5" y="72">GND</text>
<text x="37.4" y="72">GND</text>
<text x="79.9" y="74.5">PD0</text>
<text x="79.9" y="77.1">PD1</text>
<text x="91.2" y="72">10 kohm</text>
<text x="79.9" y="79.6">PD2</text>
<text x="79.9" y="82.2">PD3</text>
<text x="79.9" y="87.2">PD5</text>
<text x="79.9" y="89.8">PD6</text>
<text x="79.9" y="84.7">PD4</text>
<text x="145.7" y="86">+5V</text>
<text x="153.7" y="89.8">74HC595</text>
<text x="156.3" y="87.2">U4</text>
<text x="204.1" y="86">+5V</text>
<text x="212.2" y="89.8">74HC595</text>
<text x="214.8" y="87.2">U6</text>
<text x="257.5" y="86">+5V</text>
<text x="265.5" y="89.8">74HC595</text>
<text x="268.1" y="87.2">U8</text>
<text x="79.9" y="92.3">PD7</text>
<text x="71.8" y="96.3" transform="rotate(-90 71.8 96.3)">GND</text>
<text x="140.2" y="101.2">SRCLK</text>
<text x="140.2" y="96.1">SER</text>
<text x="148" y="97.2" transform="rotate(-90 148 97.2)">VCC</text>
<text x="151.8" y="98.7">QB</text>
<text x="151.8" y="96.1">QA</text>
<text x="151.8" y="101.2">QC</text>
<text x="198.6" y="101.2">SRCLK</text>
<text x="198.6" y="96.1">SER</text>
<text x="206.4" y="97.2" transform="rotate(-90 206.4 97.2)">VCC</text>
<text x="210.2" y="98.7">QB</text>
<text x="210.2" y="96.1">QA</text>
<text x="210.2" y="101.2">QC</text>
<text x="252" y="101.2">SRCLK</text>
<text x="252" y="96.1">SER</text>
<text x="259.7" y="97.2" transform="rotate(-90 259.7 97.2)">VCC</text>
<text x="263.5" y="98.7">QB</text>
<text x="263.5" y="96.1">QA</text>
<text x="263.5" y="101.2">QC</text>
<text x="69.2" y="105">GND</text>
<text x="127.4" y="103.8">+5V</text>
<text x="140.2" y="103.8">~{SRCLR}</text>
<text x="151.8" y="103.8">QD</text>
<text x="151.9" y="106.3">QE</text>
<text x="185.8" y="103.8">+5V</text>
<text x="198.6" y="103.8">~{SRCLR}</text>
<text x="210.2" y="103.8">QD</text>
<text x="210.3" y="106.3">QE</text>
<text x="239.2" y="103.8">+5V</text>
<text x="252" y="103.8">~{SRCLR}</text>
<text x="263.5" y="103.8">QD</text>
<text x="263.6" y="106.3">QE</text>
<text x="140.2" y="108.8">RCLK</text>
<text x="140.2" y="111.4">~{OE}</text>
<text x="151.7" y="111.4">QG</text>
<text x="151.8" y="113.9">QH</text>
<text x="152" y="108.8">QF</text>
<text x="198.6" y="108.8">RCLK</text>
<text x="198.6" y="111.4">~{OE}</text>
<text x="210.1" y="111.4">QG</text>
<text x="210.2" y="113.9">QH</text>
<text x="210.4" y="108.8">QF</text>
<text x="252" y="108.8">RCLK</text>
<text x="252" y="111.4">~{OE}</text>
<text x="263.4" y="111.4">QG</text>
<text x="263.5" y="113.9">QH</text>
<text x="263.7" y="108.8">QF</text>
<text x="20.5" y="119">J1</text>
<text x="42.1" y="119">J2</text>
<text x="63.7" y="119">J3</text>
<text x="85.3" y="119">J4</text>
<text x="104.3" y="119">J5</text>
<text x="151.4" y="119">QH'</text>
<text x="209.8" y="119">QH'</text>
<text x="263.1" y="119">QH'</text>
<text x="148" y="120.4" transform="rotate(-90 148 120.4)">GND</text>
<text x="206.4" y="120.4" transform="rotate(-90 206.4 120.4)">GND</text>
<text x="259.7" y="120.4" transform="rotate(-90 259.7 120.4)">GND</text>
<text x="145.4" y="130.4">GND</text>
<text x="203.8" y="130.4">GND</text>
<text x="257.1" y="130.4">GND</text>
<text x="20.3" y="135.5">A</text>
<text x="42" y="135.5">B</text>
<text x="63.6" y="135.5">C</text>
<text x="85.2" y="135.5">D</text>
<text x="104.2" y="135.5">E</text>
<text x="208.5" y="145.7">J6</text>
<text x="30.6" y="154.6">R1</text>
<text x="46.9" y="155.9">Q1</text>
<text x="81.4" y="154.6">R2</text>
<text x="97.7" y="155.9">Q2</text>
<text x="137.3" y="154.6">R5</text>
<text x="153.6" y="155.9">Q4</text>
<text x="28.9" y="159.6">100 ohm</text>
<text x="47.2" y="158.2">BC547</text>
<text x="79.7" y="159.6">100 ohm</text>
<text x="98" y="158.2">BC547</text>
<text x="135.5" y="159.6">100 ohm</text>
<text x="153.9" y="158.2">BC547</text>
<text x="42.5" y="167.3">GND</text>
<text x="93.3" y="167.3">GND</text>
<text x="149.2" y="167.3">GND</text>
<text x="208.4" y="162.2">F</text>
<text x="81.4" y="178.7">R3</text>
<text x="137.3" y="178.7">R6</text>
<text x="79.7" y="183.8">100 ohm</text>
<text x="97.7" y="180.1">Q3</text>
<text x="98" y="182.4">BC547</text>
<text x="135.5" y="183.8">100 ohm</text>
<text x="153.6" y="180.1">Q5</text>
<text x="153.9" y="182.4">BC547</text>
<text x="93.3" y="191.4">GND</text>
<text x="149.2" y="191.4">GND</text>
</g>
<g font-size="1.8" fill="#a90000">
<text x="20.5" y="22.9">1</text>
<text x="20.5" y="25.4">2</text>
<text x="70.9" y="24.9" transform="rotate(-90 70.9 24.9)">7</text>
<text x="73.4" y="25.4" transform="rotate(-90 73.4 25.4)">20</text>
<text x="56.2" y="30.5">21</text>
<text x="84.1" y="30.5">14</text>
<text x="84.1" y="33">15</text>
<text x="84.1" y="35.6">16</text>
<text x="137.4" y="34.3">14</text>
<text x="147.1" y="31.7" transform="rotate(-90 147.1 31.7)">16</text>
<text x="155.2" y="34.3">15</text>
<text x="195.9" y="34.3">14</text>
<text x="205.5" y="31.7" transform="rotate(-90 205.5 31.7)">16</text>
<text x="213.6" y="34.3">15</text>
<text x="249.2" y="34.3">14</text>
<text x="258.8" y="31.7" transform="rotate(-90 258.8 31.7)">16</text>
<text x="267" y="34.3">15</text>
<text x="30" y="36.8">1</text>
<text x="42.7" y="36.8">3</text>
<text x="84.1" y="38.1">17</text>
<text x="84.1" y="40.6">18</text>
<text x="137.4" y="41.9">10</text>
<text x="137.4" y="39.4">11</text>
<text x="155.7" y="36.8">1</text>
<text x="155.7" y="39.4">2</text>
<text x="155.7" y="41.9">3</text>
<text x="195.9" y="41.9">10</text>
<text x="195.9" y="39.4">11</text>
<text x="214.1" y="36.8">1</text>
<text x="214.1" y="39.4">2</text>
<text x="214.1" y="41.9">3</text>
<text x="249.2" y="41.9">10</text>
<text x="249.2" y="39.4">11</text>
<text x="267.5" y="36.8">1</text>
<text x="267.5" y="39.4">2</text>
<text x="267.5" y="41.9">3</text>
<text x="36.6" y="43.9" transform="rotate(-90 36.6 43.9)">2</text>
<text x="84.1" y="43.2">19</text>
<text x="84.6" y="45.7">9</text>
<text x="137.4" y="47">12</text>
<text x="155.7" y="44.4">4</text>
<text x="155.7" y="47">5</text>
<text x="195.9" y="47">12</text>
<text x="214.1" y="44.4">4</text>
<text x="214.1" y="47">5</text>
<text x="249.2" y="47">12</text>
<text x="267.5" y="44.4">4</text>
<text x="267.5" y="47">5</text>
<text x="84.1" y="48.3">10</text>
<text x="84.1" y="53.3">23</text>
<text x="137.4" y="49.5">13</text>
<text x="155.7" y="49.5">6</text>
<text x="155.7" y="52.1">7</text>
<text x="195.9" y="49.5">13</text>
<text x="214.1" y="49.5">6</text>
<text x="214.1" y="52.1">7</text>
<text x="249.2" y="49.5">13</text>
<text x="267.5" y="49.5">6</text>
<text x="267.5" y="52.1">7</text>
<text x="84.1" y="55.9">24</text>
<text x="84.1" y="58.4">25</text>
<text x="155.7" y="57.1">9</text>
<text x="214.1" y="57.1">9</text>
<text x="267.5" y="57.1">9</text>
<text x="84.1" y="61">26</text>
<text x="84.1" y="63.5">27</text>
<text x="147.1" y="61.7" transform="rotate(-90 147.1 61.7)">8</text>
<text x="205.5" y="61.7" transform="rotate(-90 205.5 61.7)">8</text>
<text x="258.8" y="61.7" transform="rotate(-90 258.8 61.7)">8</text>
<text x="84.1" y="66">28</text>
<text x="84.6" y="68.6">1</text>
<text x="84.6" y="73.7">2</text>
<text x="84.6" y="76.2">3</text>
<text x="84.6" y="78.7">4</text>
<text x="84.6" y="81.3">5</text>
<text x="84.6" y="83.8">6</text>
<text x="84.1" y="86.4">11</text>
<text x="84.1" y="88.9">12</text>
<text x="84.1" y="91.4">13</text>
<text x="137.4" y="95.2">14</text>
<text x="147.1" y="92.7" transform="rotate(-90 147.1 92.7)">16</text>
<text x="155.2" y="95.2">15</text>
<text x="195.9" y="95.2">14</text>
<text x="205.5" y="92.7" transform="rotate(-90 205.5 92.7)">16</text>
<text x="213.6" y="95.2">15</text>
<text x="249.2" y="95.2">14</text>
<text x="258.8" y="92.7" transform="rotate(-90 258.8 92.7)">16</text>
<text x="267" y="95.2">15</text>
<text x="70.9" y="98.5" transform="rotate(-90 70.9 98.5)">8</text>
<text x="137.4" y="100.3">11</text>
<text x="155.7" y="97.8">1</text>
<text x="155.7" y="100.3">2</text>
<text x="195.9" y="100.3">11</text>
<text x="214.1" y="97.8">1</text>
<text x="214.1" y="100.3">2</text>
<text x="249.2" y="100.3">11</text>
<text x="267.5" y="97.8">1</text>
<text x="267.5" y="100.3">2</text>
<text x="137.4" y="102.9">10</text>
<text x="137.4" y="107.9">12</text>
<text x="155.7" y="102.9">3</text>
<text x="155.7" y="105.4">4</text>
<text x="155.7" y="107.9">5</text>
<text x="195.9" y="102.9">10</text>
<text x="195.9" y="107.9">12</text>
<text x="214.1" y="102.9">3</text>
<text x="214.1" y="105.4">4</text>
<text x="214.1" y="107.9">5</text>
<text x="249.2" y="102.9">10</text>
<text x="249.2" y="107.9">12</text>
<text x="267.5" y="102.9">3</text>
<text x="267.5" y="105.4">4</text>
<text x="267.5" y="107.9">5</text>
<text x="137.4" y="110.5">13</text>
<text x="155.7" y="110.5">6</text>
<text x="155.7" y="113">7</text>
<text x="195.9" y="110.5">13</text>
<text x="214.1" y="110.5">6</text>
<text x="214.1" y="113">7</text>
<text x="249.2" y="110.5">13</text>
<text x="267.5" y="110.5">6</text>
<text x="267.5" y="113">7</text>
<text x="155.7" y="118.1">9</text>
<text x="214.1" y="118.1">9</text>
<text x="267.5" y="118.1">9</text>
<text x="28.1" y="120.6">1</text>
<text x="28.1" y="123.2">2</text>
<text x="28.1" y="125.7">3</text>
<text x="49.7" y="120.6">1</text>
<text x="49.7" y="123.2">2</text>
<text x="49.7" y="125.7">3</text>
<text x="71.3" y="120.6">1</text>
<text x="71.3" y="123.2">2</text>
<text x="71.3" y="125.7">3</text>
<text x="92.9" y="120.6">1</text>
<text x="92.9" y="123.2">2</text>
<text x="92.9" y="125.7">3</text>
<text x="111.9" y="120.6">1</text>
<text x="111.9" y="123.2">2</text>
<text x="111.9" y="125.7">3</text>
<text x="147.1" y="122.7" transform="rotate(-90 147.1 122.7)">8</text>
<text x="205.5" y="122.7" transform="rotate(-90 205.5 122.7)">8</text>
<text x="258.8" y="122.7" transform="rotate(-90 258.8 122.7)">8</text>
<text x="28.1" y="128.3">4</text>
<text x="28.1" y="130.8">5</text>
<text x="49.7" y="128.3">4</text>
<text x="49.7" y="130.8">5</text>
<text x="71.3" y="128.3">4</text>
<text x="71.3" y="130.8">5</text>
<text x="92.9" y="128.3">4</text>
<text x="92.9" y="130.8">5</text>
<text x="111.9" y="128.3">4</text>
<text x="111.9" y="130.8">5</text>
<text x="216" y="147.3">1</text>
<text x="216" y="149.9">2</text>
<text x="46" y="153.1" transform="rotate(-90 46 153.1)">1</text>
<text x="96.8" y="153.1" transform="rotate(-90 96.8 153.1)">1</text>
<text x="152.7" y="153.1" transform="rotate(-90 152.7 153.1)">1</text>
<text x="216" y="152.4">3</text>
<text x="216" y="154.9">4</text>
<text x="38.9" y="158">2</text>
<text x="46" y="160.8" transform="rotate(-90 46 160.8)">3</text>
<text x="89.7" y="158">2</text>
<text x="96.8" y="160.8" transform="rotate(-90 96.8 160.8)">3</text>
<text x="145.6" y="158">2</text>
<text x="152.7" y="160.8" transform="rotate(-90 152.7 160.8)">3</text>
<text x="216" y="157.5">5</text>
<text x="96.8" y="177.3" transform="rotate(-90 96.8 177.3)">1</text>
<text x="152.7" y="177.3" transform="rotate(-90 152.7 177.3)">1</text>
<text x="89.7" y="182.1">2</text>
<text x="96.8" y="184.9" transform="rotate(-90 96.8 184.9)">3</text>
<text x="145.6" y="182.1">2</text>
<text x="152.7" y="184.9" transform="rotate(-90 152.7 184.9)">3</text>
</g>
</svg>
